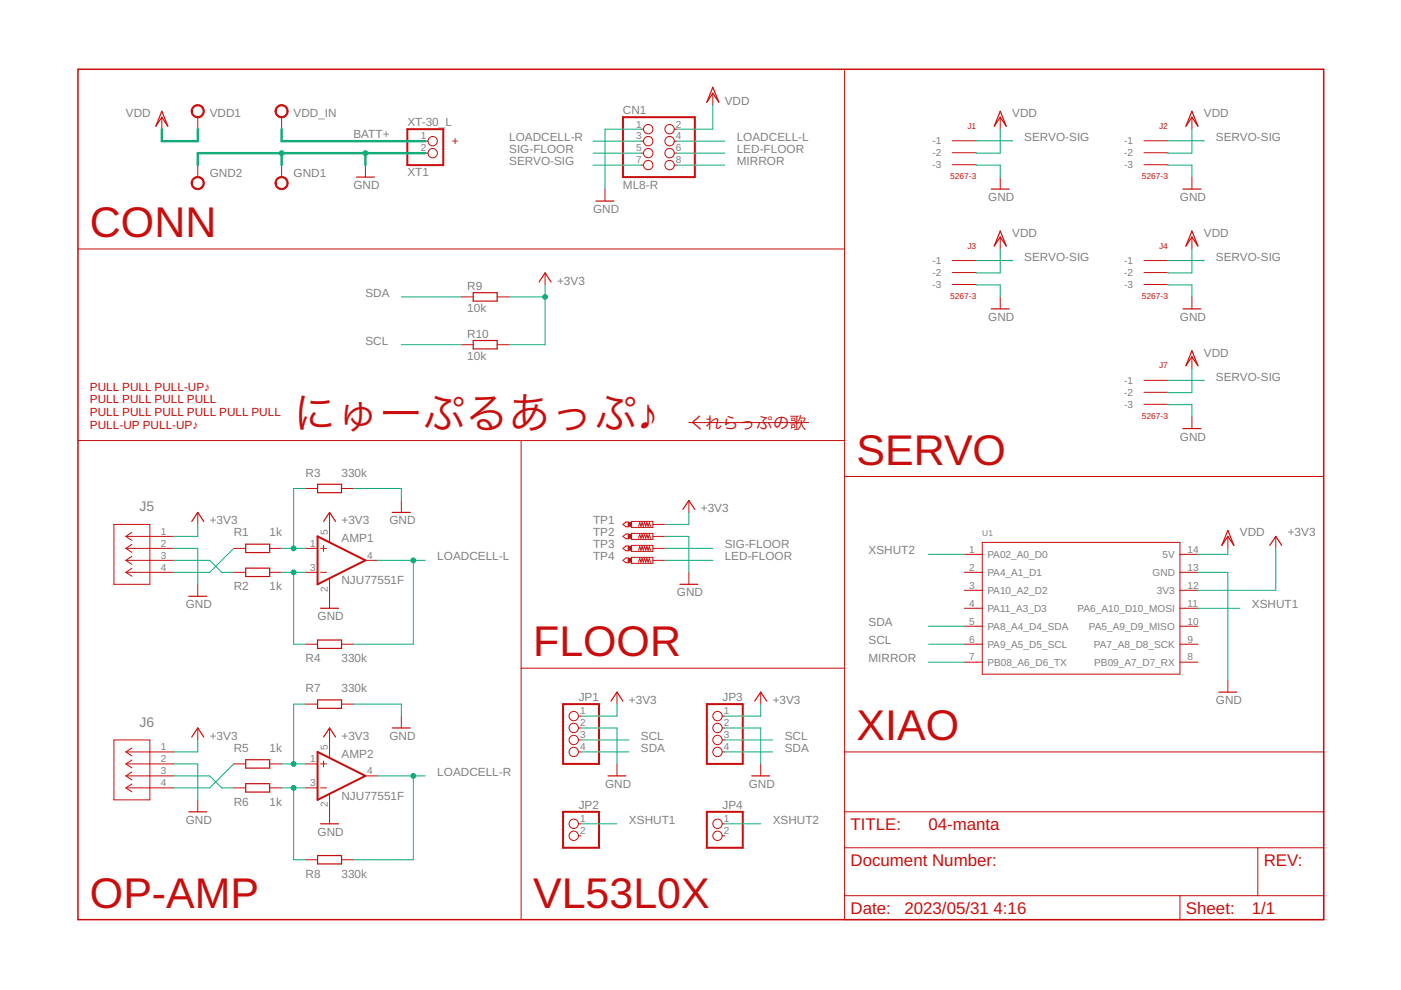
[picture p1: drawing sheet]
<svg xmlns="http://www.w3.org/2000/svg" width="297mm" height="210mm" viewBox="0 0 297 210" stroke-linecap="round" stroke-linejoin="round" font-family="sans-serif">
<g fill="none" stroke="#c90d0c" stroke-width=".21">
<path d="M151.1 19.8v2.5M179.1 14.7v180.3h101.5v-35.6h-101.5M34.3 24.8v2.6M41.9 24.8v2.6M41.9 35v2.5M59.7 24.8v2.6M59.7 35v2.5M77.5 35v2.5M90.2 32.5h.5M90.2 29.9h.5M135.9 32.5h.5M135.9 29.9h.5"/>
<path d="M135.9 27.4h.5M135.9 35h.5M143 32.5h.5M143 29.9h.5M143 27.4h.5M143 35h.5M201.9 29.8h5.1M201.9 32.4h5.1M201.9 34.9h5.1M212.1 24.8v2.6M212.1 37.5v2.6M242.5 29.8h5.1"/>
<path d="M242.5 32.4h5.1M242.5 34.9h5.1M252.7 24.8v2.6M252.7 37.5v2.6M16.5 52.8h162.6M115.6 57.9v2.5M128.3 40.1v2.5M201.9 55.2h5.1M201.9 57.8h5.1M212.1 50.2v2.6M242.5 55.2h5.1M242.5 57.8h5.1"/>
<path d="M252.7 50.2v2.6M97.8 62.9h2.5M97.8 73.1h2.5M105.4 62.9h2.5M105.4 73.1h2.5M201.9 60.3h5.1M212.1 62.9v2.6M242.5 60.3h5.1M252.7 62.9v2.6M252.7 75.6v2.6M16.5 93.4h162.6M110.5 93.4v101.6"/>
<path d="M146 89.6h25.4M242.5 80.6h5.1M242.5 83.2h5.1M242.5 85.7h5.1M252.7 88.3v2.6M24.2 111.2h7.6v12.7h-7.6zM26.7 113.7h10.2M26.7 116.3h10.2M26.7 118.8h10.2M26.7 113.7l1.3 .9M26.7 116.3l1.3 .8M26.7 118.8l1.3 .9"/>
<path d="M28 112.9l-1.3 .8M28 115.4l-1.3 .9M28 118l-1.3 .8M41.9 108.6v2.6M49.6 116.3h2.5M57.2 116.3h2.5M64.8 116.3h2.5M64.8 103.6h2.5M68 116.3h1.2M68.6 115.6v1.3M69.9 108.6v6.3M72.4 103.6h2.6"/>
<path d="M77.5 118.8h2.5M85.1 106.1v2.5M132.1 111.2l.6-.5h.5v1h-.5zM132.1 113.7l.6-.5h.5v1h-.5zM132.1 116.3l.6-.5h.5v1h-.5zM132.1 118.8l.6-.5h.5v1h-.5zM133.9 110.6h4.5v1.2h-4.5zM133.9 113.1h4.5v1.3h-4.5zM133.9 115.6h4.5v1.3h-4.5zM133.9 118.2h4.5v1.2h-4.5zM135.4 111.6l.2-.8 .3 .8 .2-.8 .3 .8 .3-.8 .2 .8 .3-.8 .2 .8 .3-.8 .2 .8M135.4 114.1l.2-.8 .3 .8 .2-.8 .3 .8 .3-.8 .2 .8 .3-.8 .2 .8 .3-.8 .2 .8"/>
<path d="M135.4 116.6l.2-.7 .3 .7 .2-.7 .3 .7 .3-.7 .2 .7 .3-.7 .2 .7 .3-.7 .2 .7M135.4 119.2l.2-.8 .3 .8 .2-.8 .3 .8 .3-.8 .2 .8 .3-.8 .2 .8 .3-.8 .2 .8M138.4 113.7h2.6M138.4 116.3h2.6M138.4 118.8h2.6M138.4 111.2h2.6M146 106.1v2.5M179.1 101h101.5M204.4 117.5h3.9M208.3 115h41.9v27.9h-41.9zM250.2 117.5h3.8M260.3 113.7v2.6"/>
<path d="M270.5 113.7v2.6M26.7 121.3h10.2M26.7 121.3l1.3 .9M28 120.5l-1.3 .8M41.9 123.9v2.5M49.6 121.3h2.5M57.2 121.3h2.5M64.8 121.3h2.5M64.8 136.6h2.5M68 121.3h1.2M69.9 122.7v6.3M72.4 136.6h2.6"/>
<path d="M146 121.3v2.6M204.4 121.3h3.9M204.4 125.2h3.9M204.4 129h3.9M204.4 132.8h3.9M204.4 136.6h3.9M250.2 121.3h3.8M250.2 125.2h3.8M250.2 129h3.8M250.2 132.8h3.8M250.2 136.6h3.8M24.2 156.9h7.6v12.7h-7.6z"/>
<path d="M26.7 159.4h10.2M26.7 159.4l1.3 .9M28 158.6l-1.3 .8M41.9 154.3v2.6M64.8 149.3h2.5M69.9 154.3v6.3M72.4 149.3h2.6M85.1 151.8v2.5M110.5 141.7h68.6M122.6 159.4h.6M122.6 151.8h.6M122.6 154.3h.6"/>
<path d="M122.6 156.9h.6M130.8 146.7v2.6M153.1 159.4h.6M153.1 151.8h.6M153.1 154.3h.6M153.1 156.9h.6M161.3 146.7v2.6M204.4 140.4h3.9M250.2 140.4h3.8M260.3 144.2v2.5M26.7 162h10.2M26.7 164.5h10.2"/>
<path d="M26.7 167h10.2M26.7 162l1.3 .8M26.7 164.5l1.3 .9M26.7 167l1.3 .9M28 161.1l-1.3 .9M28 163.7l-1.3 .8M28 166.2l-1.3 .8M41.9 169.6v2.5M49.6 162h2.5M49.6 167h2.5M57.2 162h2.5M57.2 167h2.5"/>
<path d="M64.8 162h2.5M64.8 167h2.5M68 162h1.2M68 167h1.2M68.6 161.3v1.3M69.9 168.4v6.3M77.5 164.5h2.5M122.6 174.7h.6M122.6 177.2h.6M130.8 162v2.5M153.1 174.7h.6M153.1 177.2h.6"/>
<path d="M161.3 162v2.5M179.1 179.7h101.5M179.1 172.1h101.5M266.7 179.7v10.2M64.8 182.3h2.5M72.4 182.3h2.6M179.1 189.9h101.5M250.2 189.9v5.1"/>
<circle cx="91.7" cy="29.9" r=".99"/>
<circle cx="91.7" cy="32.5" r=".99"/>
<circle cx="137.4" cy="27.4" r=".99"/>
<circle cx="137.4" cy="29.9" r=".99"/>
<circle cx="137.4" cy="32.5" r=".99"/>
<circle cx="137.4" cy="35" r=".99"/>
<circle cx="142" cy="32.5" r=".99"/>
<circle cx="142" cy="35" r=".99"/>
<circle cx="142" cy="27.4" r=".99"/>
<circle cx="142" cy="29.9" r=".99"/>
<circle cx="121.6" cy="151.8" r=".99"/>
<circle cx="121.6" cy="154.3" r=".99"/>
<circle cx="121.6" cy="156.9" r=".99"/>
<circle cx="121.6" cy="159.4" r=".99"/>
<circle cx="152.1" cy="154.3" r=".99"/>
<circle cx="152.1" cy="156.9" r=".99"/>
<circle cx="152.1" cy="151.8" r=".99"/>
<circle cx="152.1" cy="159.4" r=".99"/>
<circle cx="121.6" cy="174.7" r=".99"/>
<circle cx="121.6" cy="177.2" r=".99"/>
<circle cx="152.1" cy="177.2" r=".99"/>
<circle cx="152.1" cy="174.7" r=".99"/>
</g>
<path d="M16.5 14.7h264.1v180.3h-264.1z" fill="none" stroke="#c90d0c" stroke-width=".32"/>
<path d="M86.4 27.4h7.6v7.6h-7.6zM132.1 24.8h15.2v12.7h-15.2zM67.3 113.7l10.2 5.1-10.2 5.1zM67.3 159.4l10.2 5.1-10.2 5.1zM119.4 149.3h7.6v12.7h-7.6zM149.9 149.3h7.6v12.7h-7.6zM119.4 172.1h7.6v7.6h-7.6zM149.9 172.1h7.6v7.6h-7.6z" fill="none" stroke="#c90d0c" stroke-width=".42"/>
<g fill="#c90d0c" stroke="#c90d0c" stroke-width=".21">
<path d="M58.7 37.9a1.39 1.39 0 0 1 2.2 .2 1.39 1.39 0 0 1-.8 2.1 1.39 1.39 0 0 1-1.8-1.4h.3a1.14 1.14 0 0 1 1.6-.9 1.14 1.14 0 0 1 .2 1.9 1.14 1.14 0 0 1-1.8-.7v-.3h-.3z" fill-rule="evenodd"/>
<path d="M58.7 22.6a1.39 1.39 0 0 1 2.2 .3 1.39 1.39 0 0 1-.8 2 1.39 1.39 0 0 1-1.8-1.3h.3a1.14 1.14 0 0 1 1.6-1 1.14 1.14 0 0 1 .2 1.9 1.14 1.14 0 0 1-1.8-.6v-.3h-.3z" fill-rule="evenodd"/>
<path d="M40.9 37.9a1.39 1.39 0 0 1 2.2 .2 1.39 1.39 0 0 1-.8 2.1 1.39 1.39 0 0 1-1.8-1.4h.3a1.14 1.14 0 0 1 1.7-.9 1.14 1.14 0 0 1 .1 1.9 1.14 1.14 0 0 1-1.8-.7v-.3h-.3z" fill-rule="evenodd"/>
<path d="M40.9 22.6a1.39 1.39 0 0 1 2.2 .3 1.39 1.39 0 0 1-.8 2 1.39 1.39 0 0 1-1.8-1.3h.3a1.14 1.14 0 0 1 1.7-1 1.14 1.14 0 0 1 .1 1.9 1.14 1.14 0 0 1-1.8-.6v-.3h-.3z" fill-rule="evenodd"/>
</g>
<g fill="none" stroke="#c90d0c" stroke-width=".25">
<path d="M151.1 18.5l1.3 3.2-1.3-1.9-1.2 1.9zM34.3 23.6l1.3 3.2-1.3-2-1.3 2zM75.6 37.5h3.8M212.1 23.6l1.2 3.2-1.2-2-1.3 2zM252.7 23.6l1.3 3.2-1.3-2-1.3 2zM114.3 59.8l1.3-1.9 1.2 1.9M126.4 42.6h3.8M210.2 40.1h3.8M212.1 49l1.2 3.2-1.2-2-1.3 2zM250.8 40.1h3.8M252.7 49l1.3 3.2-1.3-2-1.3 2zM100.3 62.1h5.1v1.7h-5.1z"/>
<path d="M100.3 72.2h5.1v1.8h-5.1zM210.2 65.5h3.8M250.8 65.5h3.8M252.7 74.4l1.3 3.1-1.3-1.9-1.3 1.9zM250.8 90.9h3.8M40.7 110.6l1.2-2 1.3 2M52.1 115.4h5.1v1.8h-5.1zM67.3 102.7h5.1v1.8h-5.1zM68.6 110.6l1.3-2 1.2 2M83.2 108.6h3.8M144.8 108l1.2-1.9 1.3 1.9M260.3 112.5l1.3 3.1-1.3-1.9-1.2 1.9z"/>
<path d="M269.2 115.6l1.3-1.9 1.3 1.9M40 126.4h3.8M52.1 120.5h5.1v1.7h-5.1zM67.3 135.7h5.1v1.8h-5.1zM68 129h3.8M144.1 123.9h3.9M40.7 156.3l1.2-2 1.3 2M67.3 148.4h5.1v1.8h-5.1zM68.6 156.3l1.3-2 1.2 2M83.2 154.3h3.8M129.5 148.7l1.3-2 1.3 2M160 148.7l1.3-2 1.3 2"/>
<path d="M258.4 146.7h3.8M40 172.1h3.8M52.1 161.1h5.1v1.8h-5.1zM52.1 166.2h5.1v1.7h-5.1zM68 174.7h3.8M128.9 164.5h3.8M159.4 164.5h3.8M67.3 181.4h5.1v1.8h-5.1z"/>
</g>
<g fill="#c90d0c" stroke="#c90d0c" stroke-width=".21">
<path d="M133.2 110.8h.7v.8h-.7z"/>
<path d="M133.2 113.3h.7v.8h-.7z"/>
<path d="M133.2 115.9h.7v.7h-.7z"/>
<path d="M133.2 118.4h.7v.8h-.7z"/>
</g>
<path d="M34.3 27.4v2.5h7.6v-2.5M59.7 27.4v2.5h30.5M59.7 32.5v2.5M77.5 32.5v2.5M90.2 32.5h-48.3v2.5" fill="none" stroke="#0dab76" stroke-width=".51"/>
<g fill="#0dab76" stroke="#0dab76" stroke-width=".21">
<circle cx="59.7" cy="32.5" r=".51"/>
<circle cx="77.5" cy="32.5" r=".51"/>
<circle cx="87.6" cy="118.8" r=".51"/>
<circle cx="87.6" cy="164.5" r=".51"/>
<circle cx="115.6" cy="62.9" r=".51"/>
<circle cx="62.3" cy="121.3" r=".51"/>
<circle cx="62.3" cy="116.3" r=".51"/>
<circle cx="62.3" cy="167" r=".51"/>
<circle cx="62.3" cy="162" r=".51"/>
</g>
<g fill="none" stroke="#0dab76" stroke-width=".21">
<path d="M125.7 35h10.2M125.7 32.5h10.2M125.7 29.9h10.2M135.9 27.4h-7.6v12.7M143.5 35h10.2M143.5 32.5h10.2M143.5 29.9h10.2M151.1 22.3v5.1h-7.6M207 34.9l5.1 .1v2.5M207 29.8l7.6 .1M212.1 27.4v5.1l-5.1-.1M247.6 34.9l5.1 .1v2.5"/>
<path d="M247.6 29.8l7.6 .1M252.7 27.4v5.1l-5.1-.1M207 55.2l7.6 .1M212.1 52.8v5.1l-5.1-.1M247.6 55.2l7.6 .1M252.7 52.8v5.1l-5.1-.1M85.1 73.1h12.7M85.1 62.9h12.7M107.9 62.9h7.7M115.6 60.4v12.7h-7.7M207 60.3l5.1 .1v2.5M247.6 60.3l5.1 .1v2.5"/>
<path d="M252.7 78.2v5h-5.1M247.6 85.7l5.1 .1v2.5M247.6 80.6l7.6 .1M36.9 118.8h7.6l2.5 2.5h2.6M36.9 116.3h5v7.6M41.9 111.2v2.5h-5M49.6 116.3l-5.1 5h-7.6M59.7 116.3h5.1M64.8 103.6h-2.5v12.7M75 103.6h10.1v2.5M80 118.8h10.2M87.6 118.8v17.8h-12.6"/>
<path d="M141 116.3h10.1M141 113.7h5v7.6M141 118.8h10.1M146 108.6v2.6h-5M196.8 117.5h7.6M260.3 116.3v1.2h-6.3M270.5 116.3v8.9h-16.5M59.7 121.3h5.1M62.3 121.3v15.3h2.5M196.8 136.6h7.6M196.8 132.8h7.6M254 121.3h6.3v22.9"/>
<path d="M254 129h8.9M41.9 156.9v2.5h-5M64.8 149.3h-2.5v12.7M75 149.3h10.1v2.5M123.2 154.3h7.6v7.7M123.2 159.4h10.1M123.2 156.9h10.1M130.8 149.3v2.5h-7.6M153.7 154.3h7.6v7.7M153.7 159.4h10.1M153.7 156.9h10.1M161.3 149.3v2.5h-7.6"/>
<path d="M196.8 140.4h7.6M36.9 162h5v7.6M36.9 164.5h7.6l2.5 2.5h2.6M49.6 162l-5.1 5h-7.6M59.7 162h5.1M59.7 167h5.1M62.3 167v15.3h2.5M80 164.5h10.2M87.6 164.5v17.8h-12.6M123.2 174.7h7.6M153.7 174.7h7.6"/>
</g>
<g font-size="9.1" fill="#c90d0c">
<text x="19.1" y="50.2">CONN</text>
<text x="62.2" y="90.9">にゅーぷるあっぷ♪</text>
<text x="181.6" y="98.5">SERVO</text>
<text x="113" y="139.1">FLOOR</text>
<text x="181.6" y="156.9">XIAO</text>
<text x="19.1" y="192.4">OP-AMP</text>
<text x="113" y="192.4">VL53L0X</text>
</g>
<g font-size="3.6" fill="#c90d0c">
<text x="146" y="90.9">くれらっぷの歌</text>
<text x="180.3" y="175.9">TITLE:</text>
<text x="196.8" y="175.9">04-manta</text>
<text x="180.3" y="183.6">Document Number:</text>
<text x="267.9" y="183.6">REV:</text>
<text x="180.3" y="193.7">Date:</text>
<text x="191.8" y="193.7">2023/05/31</text>
<text x="210.7" y="193.7">4:16</text>
<text x="251.4" y="193.7">Sheet:</text>
<text x="265.4" y="193.7">1/1</text>
</g>
<g font-size="2.9" fill="#808080">
<text x="29.6" y="108.4">J5</text>
<text x="29.6" y="154.1">J6</text>
</g>
<g font-size="2.5" fill="#808080">
<text x="153.7" y="22.3">VDD</text>
<text x="26.7" y="24.9">VDD</text>
<text x="44.5" y="24.9">VDD1</text>
<text x="62.2" y="24.9">VDD_IN</text>
<text x="74.9" y="29.2">BATT+</text>
<text x="86.4" y="26.6">XT-30_L</text>
<text x="108" y="29.9">LOADCELL-R</text>
<text x="132.1" y="24.2">CN1</text>
<text x="156.2" y="29.9">LOADCELL-L</text>
<text x="214.6" y="24.9">VDD</text>
<text x="217.2" y="29.9">SERVO-SIG</text>
<text x="255.2" y="24.9">VDD</text>
<text x="257.8" y="29.9">SERVO-SIG</text>
<text x="108" y="32.5">SIG-FLOOR</text>
<text x="108" y="35">SERVO-SIG</text>
<text x="156.2" y="32.5">LED-FLOOR</text>
<text x="156.2" y="35">MIRROR</text>
<text x="44.5" y="37.5">GND2</text>
<text x="62.2" y="37.5">GND1</text>
<text x="74.9" y="40.1">GND</text>
<text x="86.4" y="37.4">XT1</text>
<text x="132.1" y="40.1">ML8-R</text>
<text x="125.7" y="45.2">GND</text>
<text x="209.5" y="42.6">GND</text>
<text x="250.2" y="42.6">GND</text>
<text x="214.6" y="50.2">VDD</text>
<text x="255.2" y="50.2">VDD</text>
<text x="217.2" y="55.3">SERVO-SIG</text>
<text x="257.8" y="55.3">SERVO-SIG</text>
<text x="77.5" y="62.9">SDA</text>
<text x="99.1" y="61.4">R9</text>
<text x="118.1" y="60.4">+3V3</text>
<text x="99.1" y="66.2">10k</text>
<text x="99.1" y="71.6">R10</text>
<text x="209.5" y="68">GND</text>
<text x="250.2" y="68">GND</text>
<text x="77.5" y="73.1">SCL</text>
<text x="99.1" y="76.4">10k</text>
<text x="255.2" y="75.6">VDD</text>
<text x="257.8" y="80.7">SERVO-SIG</text>
<text x="250.2" y="93.4">GND</text>
<text x="64.8" y="101">R3</text>
<text x="72.4" y="101">330k</text>
<text x="44.5" y="111.2">+3V3</text>
<text x="49.5" y="113.7">R1</text>
<text x="57.2" y="113.7">1k</text>
<text x="72.4" y="111.2">+3V3</text>
<text x="82.6" y="111.2">GND</text>
<text x="125.7" y="111.2">TP1</text>
<text x="125.7" y="113.7">TP2</text>
<text x="148.6" y="108.6">+3V3</text>
<text x="262.9" y="113.7">VDD</text>
<text x="273" y="113.7">+3V3</text>
<text x="72.4" y="115">AMP1</text>
<text x="92.7" y="118.8">LOADCELL-L</text>
<text x="125.7" y="116.3">TP3</text>
<text x="125.7" y="118.8">TP4</text>
<text x="153.7" y="118.8">LED-FLOOR</text>
<text x="153.7" y="116.3">SIG-FLOOR</text>
<text x="184.1" y="117.5">XSHUT2</text>
<text x="49.5" y="125.2">R2</text>
<text x="57.2" y="125.2">1k</text>
<text x="72.4" y="123.9">NJU77551F</text>
<text x="39.4" y="129">GND</text>
<text x="67.3" y="131.5">GND</text>
<text x="143.5" y="126.4">GND</text>
<text x="265.4" y="129">XSHUT1</text>
<text x="184.1" y="136.6">SCL</text>
<text x="184.1" y="132.8">SDA</text>
<text x="64.8" y="140.4">R4</text>
<text x="72.4" y="140.4">330k</text>
<text x="184.1" y="140.4">MIRROR</text>
<text x="64.8" y="146.7">R7</text>
<text x="72.4" y="146.7">330k</text>
<text x="122.7" y="148.6">JP1</text>
<text x="133.4" y="149.3">+3V3</text>
<text x="153.2" y="148.6">JP3</text>
<text x="163.8" y="149.3">+3V3</text>
<text x="257.8" y="149.3">GND</text>
<text x="44.5" y="156.9">+3V3</text>
<text x="49.5" y="159.4">R5</text>
<text x="57.2" y="159.4">1k</text>
<text x="72.4" y="156.9">+3V3</text>
<text x="72.4" y="160.7">AMP2</text>
<text x="82.6" y="156.9">GND</text>
<text x="135.9" y="156.9">SCL</text>
<text x="135.9" y="159.4">SDA</text>
<text x="166.4" y="156.9">SCL</text>
<text x="166.4" y="159.4">SDA</text>
<text x="92.7" y="164.5">LOADCELL-R</text>
<text x="128.3" y="167.1">GND</text>
<text x="158.7" y="167.1">GND</text>
<text x="49.5" y="170.9">R6</text>
<text x="57.2" y="170.9">1k</text>
<text x="72.4" y="169.6">NJU77551F</text>
<text x="122.7" y="171.5">JP2</text>
<text x="153.2" y="171.5">JP4</text>
<text x="39.4" y="174.7">GND</text>
<text x="67.3" y="177.2">GND</text>
<text x="133.4" y="174.7">XSHUT1</text>
<text x="163.8" y="174.7">XSHUT2</text>
<text x="64.8" y="186.1">R8</text>
<text x="72.4" y="186.1">330k</text>
</g>
<g font-size="2.5" fill="#c90d0c">
<text x="95.8" y="30.7">+</text>
<text x="19.1" y="82.9">PULL PULL PULL-UP♪</text>
<text x="19.1" y="85.5">PULL PULL PULL PULL</text>
<text x="19.1" y="88.2">PULL PULL PULL PULL PULL PULL</text>
<text x="19.1" y="90.9">PULL-UP PULL-UP♪</text>
</g>
<g font-size="2.1" fill="#808080">
<text x="89.2" y="29.6">1</text>
<text x="134.9" y="27">1</text>
<text x="134.9" y="29.6">3</text>
<text x="143.3" y="27">2</text>
<text x="143.3" y="29.6">4</text>
<text x="89.2" y="32.1">2</text>
<text x="134.9" y="32.1">5</text>
<text x="134.9" y="34.7">7</text>
<text x="143.3" y="32.1">6</text>
<text x="143.3" y="34.7">8</text>
<text x="197.7" y="30.6">-1</text>
<text x="197.7" y="33.2">-2</text>
<text x="197.7" y="35.7">-3</text>
<text x="238.3" y="30.6">-1</text>
<text x="238.3" y="33.2">-2</text>
<text x="238.3" y="35.7">-3</text>
<text x="197.7" y="56">-1</text>
<text x="197.7" y="58.5">-2</text>
<text x="238.3" y="56">-1</text>
<text x="238.3" y="58.5">-2</text>
<text x="197.7" y="61.1">-3</text>
<text x="238.3" y="61.1">-3</text>
<text x="238.3" y="81.4">-1</text>
<text x="238.3" y="83.9">-2</text>
<text x="238.3" y="86.5">-3</text>
<text x="34.1" y="113.4">1</text>
<text x="69.5" y="113.4" transform="rotate(-90 69.5 113.4)">5</text>
<text x="34.1" y="115.9">2</text>
<text x="34.1" y="118.5">3</text>
<text x="65.8" y="115.9">1</text>
<text x="77.8" y="118.5">4</text>
<text x="205.5" y="117.2">1</text>
<text x="209.3" y="118.3">PA02_A0_D0</text>
<text x="246.5" y="118.3">5V</text>
<text x="251.8" y="117.2">14</text>
<text x="34.1" y="121">4</text>
<text x="65.8" y="121">3</text>
<text x="69.5" y="125.4" transform="rotate(-90 69.5 125.4)">2</text>
<text x="205.5" y="121">2</text>
<text x="205.5" y="124.8">3</text>
<text x="209.3" y="122.1">PA4_A1_D1</text>
<text x="209.3" y="125.9">PA10_A2_D2</text>
<text x="244.4" y="122.1">GND</text>
<text x="245.3" y="125.9">3V3</text>
<text x="251.8" y="124.8">12</text>
<text x="251.8" y="121">13</text>
<text x="205.5" y="128.6">4</text>
<text x="209.3" y="129.7">PA11_A3_D3</text>
<text x="228.5" y="129.7">PA6_A10_D10_MOSI</text>
<text x="251.8" y="128.6">11</text>
<text x="205.5" y="132.4">5</text>
<text x="205.5" y="136.2">6</text>
<text x="209.3" y="133.5">PA8_A4_D4_SDA</text>
<text x="209.3" y="137.3">PA9_A5_D5_SCL</text>
<text x="230.8" y="133.5">PA5_A9_D9_MISO</text>
<text x="231.9" y="137.3">PA7_A8_D8_SCK</text>
<text x="251.8" y="136.2">9</text>
<text x="251.8" y="132.4">10</text>
<text x="205.5" y="140">7</text>
<text x="209.3" y="141.2">PB08_A6_D6_TX</text>
<text x="232" y="141.2">PB09_A7_D7_RX</text>
<text x="251.8" y="140">8</text>
<text x="123" y="151.5">1</text>
<text x="123" y="154">2</text>
<text x="153.5" y="151.5">1</text>
<text x="153.5" y="154">2</text>
<text x="34.1" y="159.1">1</text>
<text x="34.1" y="161.6">2</text>
<text x="65.8" y="161.6">1</text>
<text x="69.5" y="159.1" transform="rotate(-90 69.5 159.1)">5</text>
<text x="123" y="156.5">3</text>
<text x="123" y="159.1">4</text>
<text x="153.5" y="156.5">3</text>
<text x="153.5" y="159.1">4</text>
<text x="34.1" y="164.2">3</text>
<text x="34.1" y="166.7">4</text>
<text x="65.8" y="166.7">3</text>
<text x="77.8" y="164.2">4</text>
<text x="69.5" y="171.1" transform="rotate(-90 69.5 171.1)">2</text>
<text x="123" y="174.3">1</text>
<text x="123" y="176.9">2</text>
<text x="153.5" y="174.3">1</text>
<text x="153.5" y="176.9">2</text>
</g>
<g font-size="1.8" fill="#c90d0c">
<text x="205.1" y="27.3">J1</text>
<text x="245.7" y="27.3">J2</text>
<text x="201.5" y="37.9">5267-3</text>
<text x="242.1" y="37.9">5267-3</text>
<text x="205.1" y="52.7">J3</text>
<text x="245.7" y="52.7">J4</text>
<text x="201.5" y="63.3">5267-3</text>
<text x="242.1" y="63.3">5267-3</text>
<text x="245.7" y="78.1">J7</text>
<text x="242.1" y="88.7">5267-3</text>
</g>
<text font-size="1.8" fill="#808080" x="208.3" y="113.7">U1</text>
</svg>
